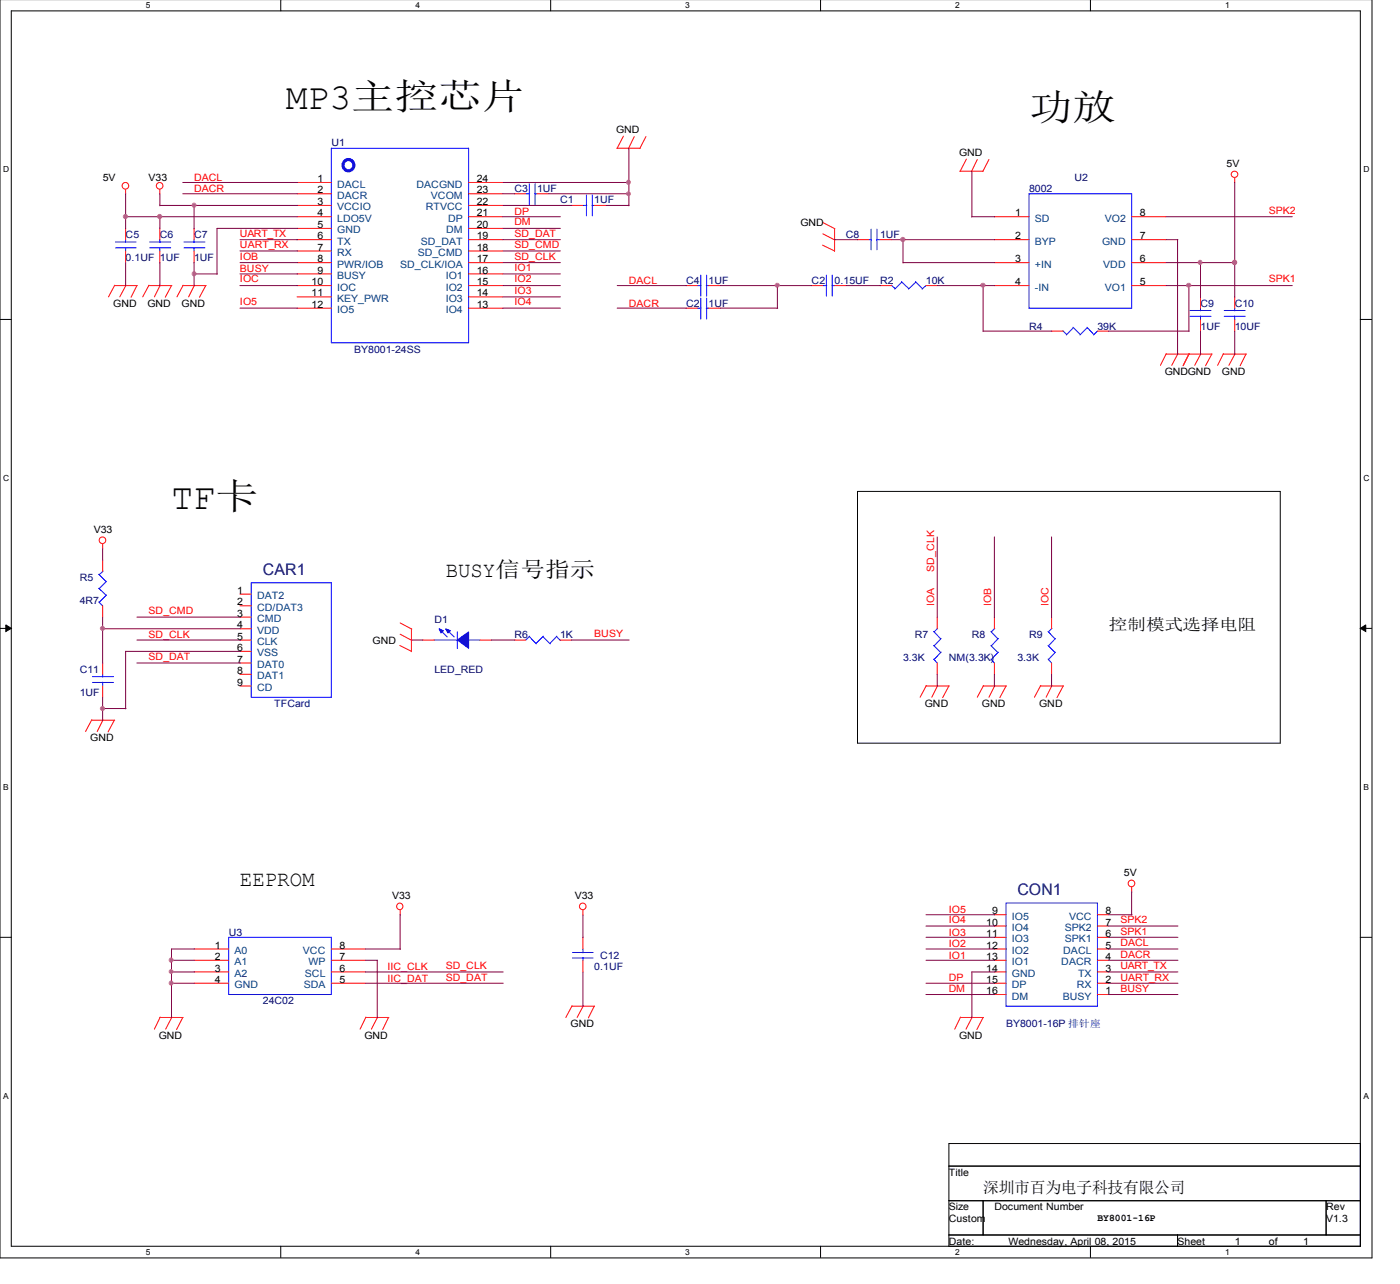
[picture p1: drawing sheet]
<svg xmlns="http://www.w3.org/2000/svg" width="305mm" height="279mm" viewBox="0 0 305 279" stroke-linecap="round" stroke-linejoin="round" font-family="sans-serif">
<path d="M0 -.1v273.8h298.7v-273.8M2.5 2.4h293.7v268.8h-293.7z" fill="none" stroke="#000" stroke-width=".22"/>
<g fill="#fff">
<path d="M31.7 .2h1v1.9h-1z"/>
<path d="M31.7 271.4h1v2h-1z"/>
</g>
<path d="M61.1 0v2.4M61.1 271.2v2.4" fill="none" stroke="#000" stroke-width=".22"/>
<g fill="#fff">
<path d="M90.4 .2h1v1.9h-1z"/>
<path d="M90.4 271.4h1v2h-1z"/>
</g>
<path d="M119.9 0v2.4M119.9 271.2v2.4" fill="none" stroke="#000" stroke-width=".22"/>
<g fill="#fff">
<path d="M149.2 .2h.9v1.9h-.9z"/>
<path d="M149.2 271.4h.9v2h-.9z"/>
</g>
<path d="M178.6 0v2.4M178.6 271.2v2.4" fill="none" stroke="#000" stroke-width=".22"/>
<g fill="#fff">
<path d="M207.9 .2h1v1.9h-1z"/>
<path d="M207.9 271.4h1v2h-1z"/>
</g>
<path d="M237.4 0v2.4M237.4 271.2v2.4" fill="none" stroke="#000" stroke-width=".22"/>
<g fill="#fff">
<path d="M266.7 .2h.9v1.9h-.9z"/>
<path d="M266.7 271.4h.9v2h-.9z"/>
<path d="M.7 35.9h1.2v1.9h-1.2z"/>
<path d="M296.8 35.9h1.2v1.9h-1.2z"/>
<path d="M.7 103h1.2v2h-1.2z"/>
<path d="M296.8 103h1.2v2h-1.2z"/>
</g>
<path d="M0 69.5h2.5M296.2 69.5h2.4" fill="none" stroke="#000" stroke-width=".22"/>
<g fill="#fff">
<path d="M.7 170.3h1.1v1.9h-1.1z"/>
<path d="M296.8 170.3h1.1v1.9h-1.1z"/>
</g>
<path d="M0 136.7h2.5M296.2 136.7h2.4" fill="none" stroke="#000" stroke-width=".22"/>
<path d="M1.3 136l1.2 .7-1.2 .7zM296.2 136.7l1.1-.7v1.4z" fill="#000" stroke="#000" stroke-width=".22"/>
<g fill="#fff">
<path d="M.7 237.5h1v1.9h-1z"/>
<path d="M296.8 237.5h1.1v1.9h-1.1z"/>
</g>
<path d="M186.7 106.9h92v54.8h-92zM0 204h2.5M296.2 204h2.4M206.6 248.8h89.6v22.4h-89.6zM206.6 253.7h89.6M206.6 261.3h89.6M206.6 268.7h89.6M214 261.3v7.4M256.4 268.7v2.5M288.7 261.3v7.4" fill="none" stroke="#000" stroke-width=".22"/>
<g fill="none" stroke="#f00" stroke-width=".22">
<path d="M64.7 39.7h7.4M102 39.7h7.5M134.3 32.3h5.1M135.7 29.6l-1.3 2.7M138.1 29.7l-1.3 2.6M140.6 29.7l-1.3 2.6M209 37.3h5M210.4 34.6l-1.4 2.7M212.8 34.7l-1.3 2.6M215.3 34.7l-1.3 2.6M268.8 38.7v1.1M27.3 41.2v1"/>
<path d="M27.3 49.7v2.5M27.3 54.6v2.6M34.8 41.2v1M34.8 49.7v2.5M34.8 54.6v2.6M42.2 49.7v2.5M42.2 54.6v2.6M64.7 42.2h7.4M64.7 44.7h7.4M64.7 54.6h7.4M64.7 57.2h7.4M64.7 52.2h7.4"/>
<path d="M64.7 47.2h7.4M64.7 49.7h7.4M64.7 59.6h7.4M102 42.2h7.5M102 44.7h7.5M102 54.6h7.5M102 57.2h7.5M102 52.2h7.5M102 47.2h7.5M102 49.7h7.5M102 59.6h7.5M112 42.2h2.5"/>
<path d="M116.9 42.2h2.6M124.5 44.7h2.4M129.4 44.7h2.5M179.1 53.3l2.6 1.3M179.2 48.4l2.6 1.4M179.2 50.9l2.6 1.3M181.7 49.7v5M186.7 52.2h2.4M191.6 52.2h2.5M216.5 57.2h7.5M216.5 52.2h7.5M216.5 47.2h7.5"/>
<path d="M246.4 57.2h7.4M246.4 52.2h7.4M246.4 47.2h7.4M24.9 62.1h5M25 62.1l-1.4 2.5M27.4 62.1l-1.3 2.5M29.8 62.1l-1.3 2.6M32.3 62.1h5.1M32.4 62.1l-1.3 2.5M34.9 62.1l-1.3 2.5M37.3 62.1l-1.3 2.6M39.8 62.1h5.1"/>
<path d="M39.9 62.1l-1.4 2.5M42.3 62.1l-1.2 2.5M44.8 62.1l-1.4 2.6M64.7 62.1h7.4M64.7 67.1h7.4M64.7 64.6h7.4M102 62.1h7.5M102 67.1h7.5M102 64.6h7.5M149.4 62.1h2.4M149.4 67.1h2.4M154.3 62.1h2.5"/>
<path d="M154.3 67.1h2.5M176.7 62.1h2.5M181.7 62.1h2.4M191.6 62.1h2.5M201.6 62.1h2.4M216.5 62.1h7.5M228.9 72.1h2.6M238.9 72.1h2.5M246.4 62.1h7.4M253.8 77h10.1M253.9 77l-1.3 2.5M256.5 77l-1.4 2.5"/>
<path d="M258.8 77l-1.2 2.6M258.9 77l-1.3 2.5M261.4 64.6v2.5M261.4 69.6v2.5M261.5 77l-1.4 2.5M263.8 77l-1.3 2.6M266.3 77h5.1M266.4 77l-1.3 2.5M268.8 64.6v2.5M268.8 69.6v2.5M268.9 77l-1.4 2.5M271.3 77l-1.3 2.6"/>
<path d="M22.4 118.4v1.1M22.4 121.8v2.6M22.4 131.8v2.5M52.2 139.3h2.5M52.2 129.3h2.5M52.2 131.8h2.5M52.2 134.3h2.5M52.2 136.8h2.5M87.1 135.6l2.6 1.3M87.1 138l2.6 1.4M89.6 136.8v5M92 139.3h2.6"/>
<path d="M104.5 139.3h2.5M112 139.3h2.5M121.9 139.3h2.6M204 134.3v2.5M216.5 134.3v2.5M228.9 134.3v2.5M19.9 156.7h5.1M20 156.6l-1.4 2.6M22.4 144.3v2.4M22.4 149.3v2.4M22.4 156.6l-1.2 2.6M24.9 156.7l-1.4 2.6"/>
<path d="M52.2 149.3h2.5M52.2 141.7h2.5M52.2 144.3h2.5M52.2 146.7h2.5M87 140.5l2.6 1.2M201.6 149.3h5.1M201.7 149.2l-1.4 2.5M204 144.3v2.4M204.1 149.2l-1.2 2.5M206.6 149.3l-1.4 2.5M214 149.3h5.1M214.1 149.2l-1.3 2.5"/>
<path d="M216.5 144.3v2.4M216.6 149.2l-1.3 2.5M219 149.3l-1.3 2.5M226.5 149.3h5.1M226.6 149.2l-1.4 2.5M228.9 144.3v2.4M229 149.2l-1.2 2.5M231.5 149.3l-1.4 2.5M87.1 198v1.1M126.9 198v1.1M216.5 199.1h2.5M238.9 199.1h2.5"/>
<path d="M246.4 193v1.1M42.2 214h7.6M42.2 211.5h7.6M42.2 209h7.6M42.2 206.5h7.6M72.1 214h7.5M72.1 211.5h7.5M72.1 209h7.5M72.1 206.5h7.5M124.5 218.9h5M124.5 218.9l-1.3 2.5M126.9 204v2.5"/>
<path d="M126.9 209v2.5M127 218.9l-1.4 2.5M129.4 218.9l-1.3 2.6M216.5 216.4h2.5M216.5 214h2.5M216.5 211.5h2.5M216.5 209h2.5M216.5 206.5h2.5M216.5 204h2.5M216.5 201.5h2.5M238.9 216.4h2.5M238.9 214h2.5"/>
<path d="M238.9 211.5h2.5M238.9 209h2.5M238.9 206.5h2.5M238.9 204h2.5M238.9 201.5h2.5M34.8 221.4h5.1M34.9 221.3l-1.3 2.6M37.4 221.3l-1.3 2.6M39.8 221.4l-1.4 2.6M79.6 221.4h5.1M79.7 221.3l-1.3 2.6M82.2 221.3l-1.3 2.6"/>
<path d="M84.6 221.4l-1.3 2.6M209 221.4h5.1M209.1 221.3l-1.2 2.6M211.7 221.3l-1.4 2.6M214 221.4l-1.3 2.6"/>
<circle cx="268.8" cy="37.9" r=".7"/>
<circle cx="27.3" cy="40.4" r=".72"/>
<circle cx="34.8" cy="40.4" r=".72"/>
<circle cx="22.3" cy="117.6" r=".72"/>
<circle cx="87" cy="197.2" r=".7"/>
<circle cx="126.9" cy="197.2" r=".72"/>
<circle cx="246.3" cy="192.2" r=".72"/>
</g>
<g fill="none" stroke="#00f" stroke-width=".22">
<path d="M72.1 32.3h29.9v42.3h-29.9zM115.2 40v4.5M116.5 40v4.5M25.1 53.9h4.5M25.1 52.7h4.5M27.3 52.2v.5M27.3 53.8v.8M32.6 53.9h4.6M32.6 52.7h4.6M34.8 52.2v.5M34.8 53.8v.8M40 53.9h4.6"/>
<path d="M40 52.7h4.6M42.2 52.2v.5M42.2 53.8v.8M114.5 42.2h.8M116.4 42.2h.5M126.9 44.7h.9M127.7 42.4v4.6M128.9 44.7h.5M128.9 42.4v4.6M152.6 59.9v4.5M153.8 59.9v4.5M179.9 59.9v4.5"/>
<path d="M181.2 59.9v4.5M189.1 52.2h.6M189.7 49.9v4.5M190.8 52.2h.8M190.9 49.9v4.5M224 42.2h22.4v24.9h-22.4zM151.8 62.1h.9M151.8 67.1h.9M152.6 64.9v4.5M153.8 62.1h.5M153.8 67.1h.5M153.8 64.9v4.5"/>
<path d="M179.2 62.1h.8M181.1 62.1h.6M194.1 62.1l.8 .7M196.3 61.3l1.6 1.5M196.3 61.4l-1.5 1.5M199.3 61.3l1.5 1.5M199.4 61.4l-1.6 1.5M201.6 62.1l-.9 .8M231.4 72l.8 .8M233.6 71.2l1.6 1.6M233.7 71.3l-1.5 1.6M236.6 71.2l1.6 1.6"/>
<path d="M236.7 71.3l-1.6 1.6M238.9 72.1l-.8 .8M259.1 68.8h4.6M259.1 67.6h4.6M261.4 67.1v.5M261.4 68.7v.9M266.5 68.8h4.6M266.5 67.6h4.6M268.8 67.1v.5M268.8 68.7v.9M21.5 131l.9 .8M21.5 128l1.6 1.5"/>
<path d="M21.5 125l1.6 1.6M22.4 124.3l-.8 .8M23.2 129.5l-1.6 1.6M23.2 126.5l-1.6 1.6M54.7 126.8h17.4v24.9h-17.4zM94.5 139.3h5.1M95.8 137.1l1.6 1.5M97.3 137.1l1.6 1.5M99.6 137.5v3.6M101.9 139.3h2.6M115.2 138.5l1.6 1.6M115.3 138.4l-.8 .9"/>
<path d="M118.2 138.5l1.6 1.6M118.3 138.4l-1.6 1.6M121.2 138.5l.8 .9M121.2 138.4l-1.5 1.6M203.3 137.4l1.5 1.6M204.1 136.7l-.7 .8M204.9 138.9l-1.5 1.6M215.7 137.4l1.6 1.6M216.6 136.7l-.8 .8M217.3 138.9l-1.5 1.6M228.2 137.4l1.5 1.6M229 136.7l-.7 .8"/>
<path d="M229.8 138.9l-1.5 1.6M20.2 148.5h4.5M20.2 147.2h4.5M22.4 146.7v.6M22.4 148.4v.9M203.3 143.4l.7 .9M203.3 140.5l1.5 1.5M204.9 141.9l-1.5 1.6M215.7 143.4l.8 .9M215.7 140.5l1.6 1.5M217.3 141.9l-1.5 1.6M228.2 143.4l.7 .9"/>
<path d="M228.2 140.5l1.5 1.5M229.8 141.9l-1.5 1.6M219 196.5h19.9v22.4h-19.9zM49.8 204h22.3v12.4h-22.3zM124.6 207.3h4.5M124.6 208.4h4.5M126.9 206.5v.8M126.9 208.4v.6"/>
</g>
<circle cx="75.8" cy="35.9" r="1.21" fill="none" stroke="#00f" stroke-width=".68"/>
<g fill="#00f" stroke="#00f" stroke-width=".22">
<path d="M99.6 139.3l2.4-1.8v3.6z" fill-rule="evenodd"/>
<path d="M95.6 136.8l.9 .4-.5 .6z" fill-rule="evenodd"/>
<path d="M97 136.8l1 .4-.5 .6z" fill-rule="evenodd"/>
</g>
<g fill="none" stroke="#800040" stroke-width=".22">
<path d="M39.8 39.7h25M109.5 39.7h27.5M136.9 32.3v12.5M211.6 37.3v9.9M268.8 39.7v25M27.3 47.2h37.5M27.3 42.2v7.6M27.3 57.2v5M34.8 42.2v2.6M34.8 47.2v2.6M34.8 57.2v5M34.8 44.7h30"/>
<path d="M39.8 42.2h25M42.2 59.6h5.1M42.2 44.7v5.1M42.2 57.2v5M52.2 52.2h12.6M52.2 54.6h12.6M52.2 59.6h12.6M52.2 57.2h12.6M64.8 49.7h-17.6v10M109.5 52.2h12.5M109.5 54.6h12.5M109.5 59.6h12.5"/>
<path d="M109.5 47.2h12.5M109.5 49.7h12.5M109.5 44.7h15M109.5 57.2h12.5M109.5 42.2h2.6M119.5 42.2h17.5M131.9 44.7h5.1M181.7 52.2h5.1M194.1 52.2h22.5M196.6 57.2h20M196.6 52.2v5M211.6 47.2h5"/>
<path d="M253.8 52.2h2.7M253.8 47.2h27.5M253.8 57.2h15.1M256.4 52.2v24.9M261.4 57.2v7.5M52.2 67.1h12.6M52.2 62.1h12.6M109.5 67.1h12.5M109.5 64.6h12.5M109.5 62.1h12.5M134.4 67.1h15M134.4 62.1h15"/>
<path d="M156.8 67.1h12.5M156.8 62.1h20M169.2 62.1v5M184.1 62.1h7.6M204 62.1h12.6M214 72.1h15M214 62.1v10M241.4 72.1h17.5M253.8 62.1h27.5M258.8 62.1v10M261.4 72.1v5M268.8 72.1v5"/>
<path d="M22.4 119.4v2.5M204 116.8v17.6M216.5 116.8v17.6M228.9 116.8v17.6M22.4 134.3v10.1M22.4 136.8h29.9M29.8 139.3h22.5M29.8 134.3h22.5M89.6 139.3h2.5M107 139.3h5.1M124.5 139.3h12.5M22.4 151.7v5.1"/>
<path d="M22.4 154.2h5M29.8 144.3h22.5M52.3 141.7h-25v12.6M204 146.7v2.7M216.5 146.7v2.7M228.9 146.7v2.7M87.1 199.1v7.5M126.9 199.1v4.9M201.6 199.1h15M241.4 199.1h5.1M246.4 194.1v5M37.3 211.5h5"/>
<path d="M37.3 209h5M37.3 214h5M42.3 206.5h-5v15M79.6 211.5h30M79.6 206.5h7.6M79.6 209h2.6M79.6 214h30M82.1 209v12.5M126.9 211.5v7.5M201.6 206.5h15M201.6 209h15M201.6 214h15"/>
<path d="M201.6 201.5h15M201.6 216.4h15M201.6 204h15M216.6 211.5h-5v10M241.4 211.5h15.1M241.4 206.5h15.1M241.4 209h15.1M241.4 214h15.1M241.4 201.5h15.1M241.4 216.4h15.1M241.4 204h15.1"/>
</g>
<g fill="#f0f" stroke="#f0f" stroke-width=".22">
<circle cx="34.8" cy="47.1" r=".47"/>
<circle cx="27.3" cy="47.1" r=".47"/>
<circle cx="42.2" cy="44.7" r=".45"/>
<circle cx="22.3" cy="136.7" r=".45"/>
<circle cx="22.3" cy="154.2" r=".45"/>
<circle cx="42.2" cy="59.6" r=".45"/>
<circle cx="37.3" cy="211.4" r=".42"/>
<circle cx="37.2" cy="208.9" r=".45"/>
<circle cx="37.2" cy="213.9" r=".45"/>
<circle cx="258.8" cy="62.1" r=".45"/>
<circle cx="261.3" cy="57.1" r=".45"/>
<circle cx="268.8" cy="57.1" r=".47"/>
<circle cx="196.6" cy="52.1" r=".47"/>
<circle cx="136.8" cy="39.7" r=".45"/>
<circle cx="136.8" cy="42.2" r=".42"/>
<circle cx="214" cy="62.1" r=".45"/>
<circle cx="169.2" cy="62.1" r=".45"/>
</g>
<g font-size="8">
<text x="62.2" y="23.6">MP3主控芯片</text>
<text x="224" y="26.2">功放</text>
<text x="37.3" y="110.7">TF卡</text>
</g>
<g font-size="4.7">
<text x="97" y="125.6">BUSY信号指示</text>
<text x="52.2" y="192.9">EEPROM</text>
</g>
<g font-size="3.5" fill="#000080">
<text x="57.2" y="125.1">CAR1</text>
<text x="221.5" y="194.7">CON1</text>
</g>
<g font-size="3.5">
<text x="241.4" y="137.1">控制模式选择电阻</text>
<text x="214" y="259.5">深圳市百为电子科技有限公司</text>
</g>
<g font-size="2.2">
<text x="134.1" y="28.9">GND</text>
<text x="208.8" y="33.9">GND</text>
<text x="22.4" y="39.4">5V</text>
<text x="32.3" y="39.4">V33</text>
<text x="69.1" y="39.6">1</text>
<text x="103.8" y="39.6">24</text>
<text x="267" y="36.3">5V</text>
<text x="69.1" y="42.1">2</text>
<text x="69.1" y="44.6">3</text>
<text x="69.1" y="47.1">4</text>
<text x="103.8" y="47.1">21</text>
<text x="103.8" y="44.6">22</text>
<text x="103.8" y="42.1">23</text>
<text x="221" y="47.1">1</text>
<text x="248.2" y="47.1">8</text>
<text x="69.1" y="52.1">6</text>
<text x="69.1" y="49.6">5</text>
<text x="103.8" y="52.1">19</text>
<text x="103.8" y="49.6">20</text>
<text x="174.2" y="49.3">GND</text>
<text x="221" y="52.1">2</text>
<text x="248.2" y="52.1">7</text>
<text x="69.1" y="54.5">7</text>
<text x="69.1" y="57.1">8</text>
<text x="69.1" y="59.5">9</text>
<text x="103.8" y="59.5">16</text>
<text x="103.8" y="57.1">17</text>
<text x="103.8" y="54.5">18</text>
<text x="221" y="57.1">3</text>
<text x="248.2" y="57.1">6</text>
<text x="67.8" y="62.1">10</text>
<text x="67.8" y="64.5">11</text>
<text x="103.8" y="64.5">14</text>
<text x="103.8" y="62.1">15</text>
<text x="221" y="62.1">4</text>
<text x="248.2" y="62.1">5</text>
<text x="24.6" y="66.7">GND</text>
<text x="32.1" y="66.7">GND</text>
<text x="39.5" y="66.7">GND</text>
<text x="67.8" y="67">12</text>
<text x="103.8" y="67">13</text>
<text x="253.6" y="81.6">GNDGND</text>
<text x="266" y="81.6">GND</text>
<text x="20.4" y="116">V33</text>
<text x="51.6" y="129.2">1</text>
<text x="51.6" y="131.7">2</text>
<text x="51.6" y="134.2">3</text>
<text x="51.6" y="136.7">4</text>
<text x="51.6" y="139.2">5</text>
<text x="51.6" y="141.6">6</text>
<text x="81.1" y="140.1">GND</text>
<text x="51.6" y="144.2">7</text>
<text x="51.6" y="146.6">8</text>
<text x="51.6" y="149.2">9</text>
<text x="201.3" y="153.8">GND</text>
<text x="213.8" y="153.8">GND</text>
<text x="226.2" y="153.8">GND</text>
<text x="19.6" y="161.3">GND</text>
<text x="244.7" y="190.7">5V</text>
<text x="85.3" y="195.7">V33</text>
<text x="125.1" y="195.7">V33</text>
<text x="214.7" y="201.4">10</text>
<text x="214.7" y="203.9">11</text>
<text x="216" y="199">9</text>
<text x="240.7" y="203.9">6</text>
<text x="240.7" y="201.4">7</text>
<text x="240.7" y="199">8</text>
<text x="46.7" y="208.9">2</text>
<text x="46.7" y="206.4">1</text>
<text x="73.9" y="208.9">7</text>
<text x="73.9" y="206.4">8</text>
<text x="214.7" y="206.4">12</text>
<text x="214.7" y="208.9">13</text>
<text x="240.7" y="208.9">4</text>
<text x="240.7" y="206.4">5</text>
<text x="46.7" y="211.4">3</text>
<text x="46.7" y="213.9">4</text>
<text x="73.9" y="211.4">6</text>
<text x="73.9" y="213.9">5</text>
<text x="214.7" y="211.4">14</text>
<text x="214.7" y="213.9">15</text>
<text x="240.7" y="213.9">2</text>
<text x="240.7" y="211.4">3</text>
<text x="214.7" y="216.3">16</text>
<text x="240.7" y="216.3">1</text>
<text x="34.5" y="226.1">GND</text>
<text x="79.3" y="226.1">GND</text>
<text x="124.2" y="223.5">GND</text>
<text x="208.8" y="226.1">GND</text>
<text x="206.6" y="255.9">Title</text>
<text x="206.6" y="263.4">Size</text>
<text x="216.5" y="263.4">Document Number</text>
<text x="288.7" y="263.4">Rev</text>
<text x="206.6" y="265.9">Custom</text>
<text x="238.9" y="265.6">BY8001-16P</text>
<text x="288.7" y="265.9">V1.3</text>
<text x="206.6" y="270.8">Date:</text>
<text x="219.5" y="270.8">Wednesday, April 08, 2015</text>
<text x="256.4" y="270.8">Sheet</text>
<text x="268.8" y="270.8">1</text>
<text x="276.3" y="270.8">of</text>
<text x="283.7" y="270.8">1</text>
</g>
<g font-size="2.2" fill="#000080">
<text x="72.1" y="31.8">U1</text>
<text x="112" y="41.8">C3</text>
<text x="116.9" y="41.8">1UF</text>
<text x="224" y="41.8">8002</text>
<text x="233.9" y="39.4">U2</text>
<text x="121.9" y="44.3">C1</text>
<text x="129.4" y="44.3">1UF</text>
<text x="27.3" y="51.8">C5</text>
<text x="34.8" y="51.8">C6</text>
<text x="42.2" y="51.8">C7</text>
<text x="184.1" y="51.8">C8</text>
<text x="191.6" y="51.8">1UF</text>
<text x="27.3" y="56.7">0.1UF</text>
<text x="34.8" y="56.7">1UF</text>
<text x="42.2" y="56.7">1UF</text>
<text x="149.4" y="61.7">C4</text>
<text x="154.3" y="61.7">1UF</text>
<text x="176.7" y="61.7">C2</text>
<text x="181.7" y="61.7">0.15UF</text>
<text x="191.6" y="61.7">R2</text>
<text x="201.6" y="61.7">10K</text>
<text x="149.4" y="66.7">C2</text>
<text x="154.3" y="66.7">1UF</text>
<text x="224" y="71.7">R4</text>
<text x="238.9" y="71.7">39K</text>
<text x="261.4" y="66.7">C9</text>
<text x="261.4" y="71.7">1UF</text>
<text x="268.8" y="66.7">C10</text>
<text x="268.8" y="71.7">10UF</text>
<text x="77.1" y="76.7">BY8001-24SS</text>
<text x="17.4" y="126.5">R5</text>
<text x="17.4" y="131.4">4R7</text>
<text x="94.6" y="135.6">D1</text>
<text x="112" y="138.9">R6</text>
<text x="121.9" y="138.9">1K</text>
<text x="196.6" y="143.8">3.3K</text>
<text x="199.1" y="138.9">R7</text>
<text x="206.6" y="143.8">NM(3.3K)</text>
<text x="211.6" y="138.9">R8</text>
<text x="221.5" y="143.8">3.3K</text>
<text x="224" y="138.9">R9</text>
<text x="17.4" y="146.4">C11</text>
<text x="94.6" y="146.4">LED_RED</text>
<text x="17.4" y="151.4">1UF</text>
<text x="59.7" y="153.8">TFCard</text>
<text x="49.8" y="203.6">U3</text>
<text x="130.6" y="208.6">C12</text>
<text x="129.4" y="211.1">0.1UF</text>
<text x="57.2" y="218.5">24C02</text>
<text x="219" y="223.5">BY8001-16P 排针座</text>
</g>
<g font-size="2.2" fill="#f00">
<text x="42.2" y="39.4">DACL</text>
<text x="42.2" y="41.8">DACR</text>
<text x="112" y="46.8">DP</text>
<text x="276.3" y="46.6">SPK2</text>
<text x="52.2" y="51.6">UART_TX</text>
<text x="112" y="51.6">SD_DAT</text>
<text x="112" y="49">DM</text>
<text x="52.2" y="59.3">BUSY</text>
<text x="52.2" y="54">UART_RX</text>
<text x="52.2" y="56.5">IOB</text>
<text x="112" y="54">SD_CMD</text>
<text x="112" y="59">IO1</text>
<text x="112" y="56.5">SD_CLK</text>
<text x="52.2" y="61.5">IOC</text>
<text x="112" y="64">IO3</text>
<text x="112" y="61.5">IO2</text>
<text x="136.9" y="61.7">DACL</text>
<text x="276.3" y="61.5">SPK1</text>
<text x="52.2" y="66.5">IO5</text>
<text x="112" y="66.5">IO4</text>
<text x="136.9" y="66.7">DACR</text>
<text x="203.4" y="124.4" transform="rotate(-90 203.4 124.4)">SD_CLK</text>
<text x="203.4" y="131.8" transform="rotate(-90 203.4 131.8)">IOA</text>
<text x="215.8" y="131.8" transform="rotate(-90 215.8 131.8)">IOB</text>
<text x="228.3" y="131.8" transform="rotate(-90 228.3 131.8)">IOC</text>
<text x="32.3" y="133.7">SD_CMD</text>
<text x="32.3" y="143.6">SD_DAT</text>
<text x="32.3" y="138.9">SD_CLK</text>
<text x="129.4" y="138.7">BUSY</text>
<text x="206.6" y="200.9">IO4</text>
<text x="206.6" y="203.6">IO3</text>
<text x="206.6" y="198.6">IO5</text>
<text x="243.9" y="200.9">SPK2</text>
<text x="243.9" y="203.4">SPK1</text>
<text x="206.6" y="208.6">IO1</text>
<text x="206.6" y="206.1">IO2</text>
<text x="243.9" y="205.8">DACL</text>
<text x="243.9" y="208.4">DACR</text>
<text x="84.3" y="213.6">IIC_DAT</text>
<text x="84.3" y="211.1">IIC_CLK</text>
<text x="97" y="213.4">SD_DAT</text>
<text x="97" y="210.8">SD_CLK</text>
<text x="206.6" y="213.4">DP</text>
<text x="206.6" y="215.8">DM</text>
<text x="243.9" y="210.8">UART_TX</text>
<text x="243.9" y="215.8">BUSY</text>
<text x="243.9" y="213.4">UART_RX</text>
</g>
<g font-size="2.2" fill="#004080">
<text x="73.4" y="40.8">DACL</text>
<text x="90.7" y="40.8">DACGND</text>
<text x="73.4" y="43.3">DACR</text>
<text x="73.4" y="45.8">VCCIO</text>
<text x="92.7" y="45.8">RTVCC</text>
<text x="93.8" y="43.3">VCOM</text>
<text x="73.4" y="53.3">TX</text>
<text x="73.4" y="48.3">LDO5V</text>
<text x="73.4" y="50.8">GND</text>
<text x="91.6" y="53.3">SD_DAT</text>
<text x="97.1" y="50.8">DM</text>
<text x="97.5" y="48.3">DP</text>
<text x="225.3" y="53.3">BYP</text>
<text x="225.3" y="48.3">SD</text>
<text x="239.9" y="53.3">GND</text>
<text x="240.5" y="48.3">VO2</text>
<text x="73.4" y="55.7">RX</text>
<text x="73.4" y="58.3">PWR/IOB</text>
<text x="87.1" y="58.3">SD_CLK/IOA</text>
<text x="90.9" y="55.7">SD_CMD</text>
<text x="225.3" y="58.3">+IN</text>
<text x="240.2" y="58.3">VDD</text>
<text x="73.4" y="60.7">BUSY</text>
<text x="73.4" y="63.2">IOC</text>
<text x="73.4" y="65.7">KEY_PWR</text>
<text x="97" y="65.7">IO3</text>
<text x="97" y="63.2">IO2</text>
<text x="97" y="60.7">IO1</text>
<text x="225.3" y="63.2">-IN</text>
<text x="240.5" y="63.2">VO1</text>
<text x="73.4" y="68.2">IO5</text>
<text x="97" y="68.2">IO4</text>
<text x="56" y="130.4">DAT2</text>
<text x="56" y="132.9">CD/DAT3</text>
<text x="56" y="135.4">CMD</text>
<text x="56" y="137.9">VDD</text>
<text x="56" y="140.4">CLK</text>
<text x="56" y="142.8">VSS</text>
<text x="56" y="145.4">DAT0</text>
<text x="56" y="147.8">DAT1</text>
<text x="56" y="150.4">CD</text>
<text x="220.3" y="200.2">IO5</text>
<text x="220.3" y="202.6">IO4</text>
<text x="231.8" y="202.6">SPK2</text>
<text x="232.7" y="200.2">VCC</text>
<text x="51.1" y="207.6">A0</text>
<text x="66" y="207.6">VCC</text>
<text x="220.3" y="205.1">IO3</text>
<text x="220.3" y="207.6">IO2</text>
<text x="231.5" y="207.6">DACL</text>
<text x="231.8" y="205.1">SPK1</text>
<text x="51.1" y="210.1">A1</text>
<text x="51.1" y="212.6">A2</text>
<text x="51.1" y="215.1">GND</text>
<text x="66.1" y="215.1">SDA</text>
<text x="66.4" y="212.6">SCL</text>
<text x="67.1" y="210.1">WP</text>
<text x="220.3" y="210.1">IO1</text>
<text x="220.3" y="212.6">GND</text>
<text x="220.3" y="215.1">DP</text>
<text x="231.1" y="210.1">DACR</text>
<text x="234.4" y="215.1">RX</text>
<text x="234.7" y="212.6">TX</text>
<text x="220.3" y="217.5">DM</text>
<text x="231.4" y="217.5">BUSY</text>
</g>
<g font-size="1.8">
<text x="31.7" y="1.8">5</text>
<text x="90.4" y="1.8">4</text>
<text x="149.2" y="1.8">3</text>
<text x="207.9" y="1.8">2</text>
<text x="266.7" y="1.8">1</text>
<text x=".7" y="37.5">D</text>
<text x="296.8" y="37.5">D</text>
<text x=".7" y="104.6">C</text>
<text x="296.8" y="104.6">C</text>
<text x=".7" y="171.9">B</text>
<text x="296.8" y="171.9">B</text>
<text x=".7" y="239.1">A</text>
<text x="296.8" y="239.1">A</text>
<text x="31.7" y="273">5</text>
<text x="90.4" y="273">4</text>
<text x="149.2" y="273">3</text>
<text x="207.9" y="273">2</text>
<text x="266.7" y="273">1</text>
</g>
</svg>
